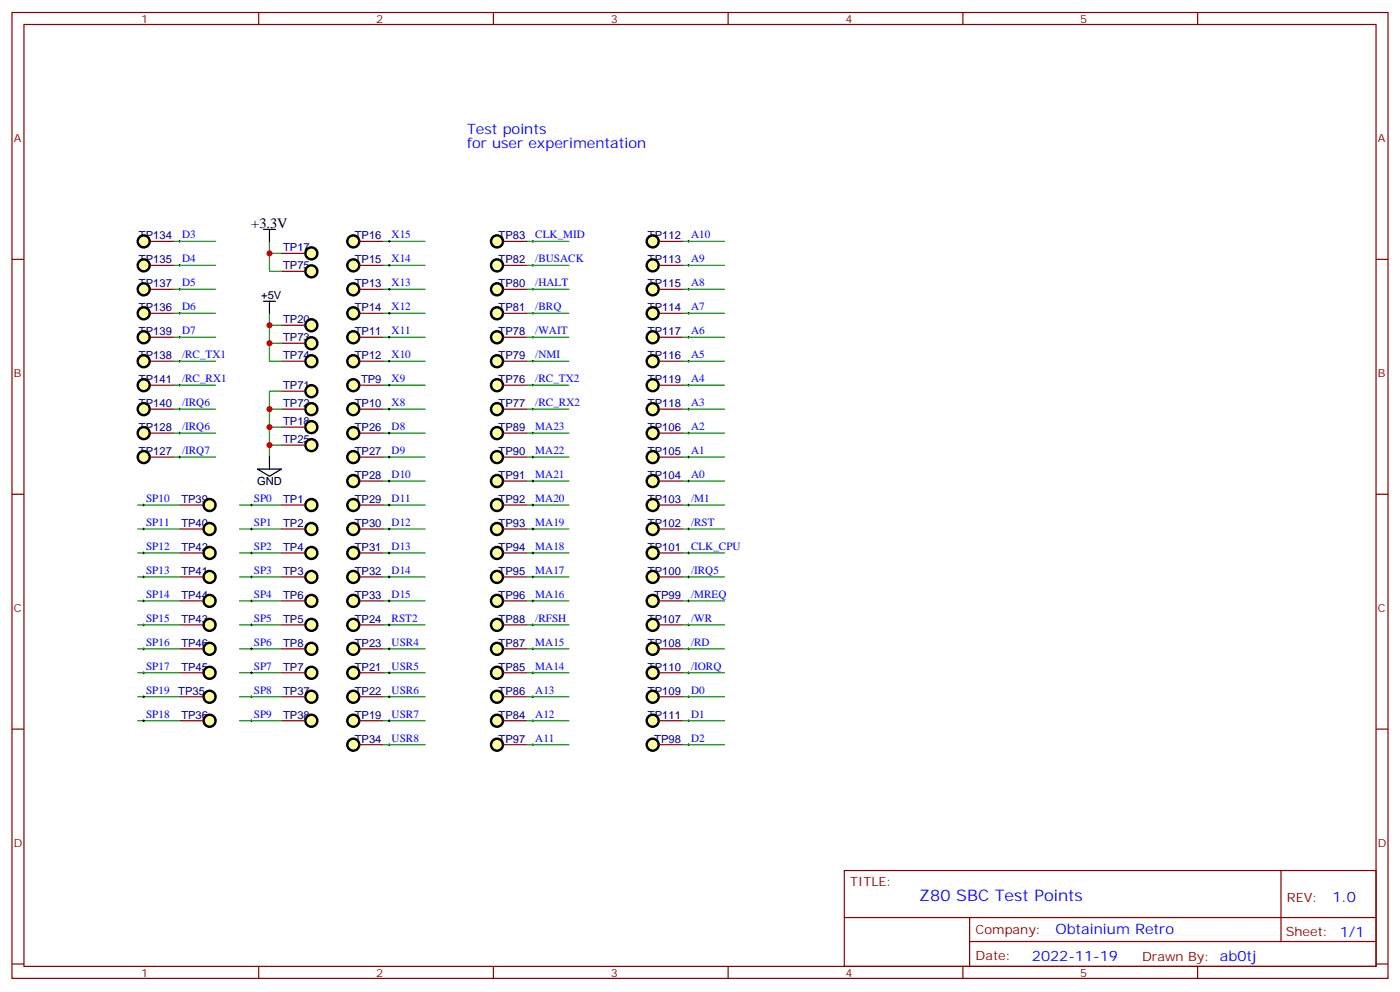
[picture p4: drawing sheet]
<svg xmlns="http://www.w3.org/2000/svg" width="165mm" height="117mm" viewBox="0 0 165 117" stroke-linecap="round" stroke-linejoin="round" font-family="sans-serif">
<g fill="none" stroke="#800" stroke-width=".14">
<path d="M1.4 1.5h162.3v113.8h-162.3zM2.8 2.9h159.5v111h-159.5zM30.5 1.5v1.4M58.2 1.5v1.4M85.9 1.5v1.4M113.6 1.5v1.4M141.2 1.5v1.4M1.4 30.6h1.4M162.3 30.6h1.4M1.4 58.2h1.4M162.3 58.2h1.4M1.4 85.9h1.4"/>
<path d="M162.3 85.9h1.4M1.4 113.6h1.4M30.5 113.9v1.4M58.2 113.9v1.4M85.9 113.9v1.4M99.6 102.6h62.7v11.3h-62.7zM99.6 108.1h62.6M113.6 113.9v1.4M114.3 111h47.9M114.3 108.1v5.7M141.2 113.9v1.4M151.1 102.6v8.4"/>
<path d="M162.3 113.6h1.4"/>
</g>
<g fill="#000">
<path d="M21.2 28.3v.3zM21 28.4h.3z"/>
<path d="M21.2 31.1v.3zM21 31.3h.3z"/>
<path d="M21.2 34v.2zM21 34.1h.3z"/>
<path d="M21.2 36.8v.3zM21 36.9h.3z"/>
<path d="M21.2 39.6v.3zM21 39.7h.3z"/>
<path d="M81.2 39.6v.3zM81.1 39.7h.2z"/>
<path d="M81.2 36.8v.3zM81.1 36.9h.2z"/>
<path d="M81.2 34v.2zM81.1 34.1h.2z"/>
<path d="M81.2 31.1v.3zM81.1 31.3h.2z"/>
<path d="M81.2 28.3v.3zM81.1 28.4h.2z"/>
<path d="M16.9 59.4v.3zM16.8 59.5h.3z"/>
<path d="M21.2 53.7v.3zM21 53.9h.3z"/>
<path d="M21.2 50.9v.3zM21 51h.3z"/>
<path d="M21.2 42.4v.3zM21 42.6h.3z"/>
<path d="M21.2 45.3v.2zM21 45.4h.3z"/>
<path d="M21.2 48.1v.3zM21 48.2h.3z"/>
<path d="M62.8 50.9v.3zM62.7 51h.3z"/>
<path d="M62.8 53.7v.3zM62.7 53.9h.3z"/>
<path d="M62.8 56.6v.2zM62.7 56.7h.3z"/>
<path d="M62.8 59.4v.3zM62.7 59.5h.3z"/>
<path d="M81.2 56.6v.2zM81.1 56.7h.2z"/>
<path d="M81.2 53.7v.3zM81.1 53.9h.2z"/>
<path d="M81.2 50.9v.3zM81.1 51h.2z"/>
<path d="M81.2 48.1v.3zM81.1 48.2h.2z"/>
<path d="M81.2 45.3v.2zM81.1 45.4h.2z"/>
<path d="M81.2 42.4v.3zM81.1 42.6h.2z"/>
<path d="M81.2 59.4v.3zM81.1 59.5h.2z"/>
<path d="M16.9 79.2v.2zM16.8 79.3h.3z"/>
<path d="M16.9 76.3v.3zM16.8 76.5h.3z"/>
<path d="M16.9 73.5v.3zM16.8 73.6h.3z"/>
<path d="M16.9 70.7v.3zM16.8 70.8h.3z"/>
<path d="M16.9 67.9v.2zM16.8 68h.3z"/>
<path d="M16.9 65v.3zM16.8 65.2h.3z"/>
<path d="M16.9 62.2v.3zM16.8 62.3h.3z"/>
<path d="M62.8 62.2v.3zM62.7 62.3h.3z"/>
<path d="M62.8 65v.3zM62.7 65.2h.3z"/>
<path d="M62.8 67.9v.2zM62.7 68h.3z"/>
<path d="M62.8 70.7v.3zM62.7 70.8h.3z"/>
<path d="M62.8 73.5v.3zM62.7 73.6h.3z"/>
<path d="M62.8 76.3v.3zM62.7 76.5h.3z"/>
<path d="M62.8 79.2v.2zM62.7 79.3h.3z"/>
<path d="M81.2 70.7v.3zM81.1 70.8h.2z"/>
<path d="M81.2 79.2v.2zM81.1 79.3h.2z"/>
<path d="M81.2 76.3v.3zM81.1 76.5h.2z"/>
<path d="M81.2 73.5v.3zM81.1 73.6h.2z"/>
<path d="M81.2 62.2v.3zM81.1 62.3h.2z"/>
<path d="M81.2 65v.3zM81.1 65.2h.2z"/>
<path d="M81.2 67.9v.2zM81.1 68h.2z"/>
<path d="M16.9 84.8v.3zM16.8 84.9h.3z"/>
<path d="M16.9 82v.3zM16.8 82.1h.3z"/>
<path d="M62.8 87.6v.3zM62.7 87.8h.3z"/>
<path d="M62.8 84.8v.3zM62.7 84.9h.3z"/>
<path d="M62.8 82v.3zM62.7 82.1h.3z"/>
<path d="M81.2 82v.3zM81.1 82.1h.2z"/>
<path d="M81.2 84.8v.3zM81.1 84.9h.2z"/>
<path d="M81.2 87.6v.3zM81.1 87.8h.2z"/>
</g>
<g fill="none" stroke="#000" stroke-width=".12">
<path d="M21 39.7h.3M21 36.9h.3M21 34.1h.3M21 31.3h.3M21 28.4h.3M21.2 28.3v.3M21.2 31.1v.3M21.2 34v.2M21.2 36.8v.3M21.2 39.6v.3M81.1 39.7h.2M81.1 36.9h.2"/>
<path d="M81.1 34.1h.2M81.1 31.3h.2M81.1 28.4h.2M81.2 28.3v.3M81.2 31.1v.3M81.2 34v.2M81.2 36.8v.3M81.2 39.6v.3M16.8 59.5h.3M16.9 59.4v.3M21 51h.3M21 53.9h.3"/>
<path d="M21 48.2h.3M21 45.4h.3M21 42.6h.3M21.2 42.4v.3M21.2 45.3v.2M21.2 48.1v.3M21.2 50.9v.3M21.2 53.7v.3M62.7 51h.3M62.7 53.9h.3M62.7 56.7h.3M62.7 59.5h.3"/>
<path d="M62.8 50.9v.3M62.8 53.7v.3M62.8 56.6v.2M62.8 59.4v.3M81.1 51h.2M81.1 53.9h.2M81.1 56.7h.2M81.1 59.5h.2M81.1 48.2h.2M81.1 45.4h.2M81.1 42.6h.2M81.2 42.4v.3"/>
<path d="M81.2 45.3v.2M81.2 48.1v.3M81.2 50.9v.3M81.2 53.7v.3M81.2 56.6v.2M81.2 59.4v.3M16.8 62.3h.3M16.8 65.2h.3M16.8 68h.3M16.8 70.8h.3M16.8 73.6h.3M16.8 76.5h.3"/>
<path d="M16.8 79.3h.3M16.9 62.2v.3M16.9 65v.3M16.9 67.9v.2M16.9 70.7v.3M16.9 73.5v.3M16.9 76.3v.3M16.9 79.2v.2M62.7 62.3h.3M62.7 65.2h.3M62.7 68h.3M62.7 70.8h.3"/>
<path d="M62.7 73.6h.3M62.7 76.5h.3M62.7 79.3h.3M62.8 62.2v.3M62.8 65v.3M62.8 67.9v.2M62.8 70.7v.3M62.8 73.5v.3M62.8 76.3v.3M62.8 79.2v.2M81.1 62.3h.2M81.1 65.2h.2"/>
<path d="M81.1 68h.2M81.1 70.8h.2M81.1 73.6h.2M81.1 76.5h.2M81.1 79.3h.2M81.2 62.2v.3M81.2 65v.3M81.2 67.9v.2M81.2 70.7v.3M81.2 73.5v.3M81.2 76.3v.3M81.2 79.2v.2"/>
<path d="M16.8 84.9h.3M16.8 82.1h.3M16.9 82v.3M16.9 84.8v.3M62.7 87.8h.3M62.7 84.9h.3M62.7 82.1h.3M62.8 82v.3M62.8 84.8v.3M62.8 87.6v.3M81.1 87.8h.2M81.1 84.9h.2"/>
<path d="M81.1 82.1h.2M81.2 82v.3M81.2 84.8v.3M81.2 87.6v.3"/>
</g>
<path d="M16.2 82.1h5M16.2 84.9h5" fill="none" stroke="#080" stroke-width=".14"/>
<circle cx="24.7" cy="76.5" r=".71" fill="#ff9"/>
<circle cx="24.7" cy="76.5" r=".71" fill="none" stroke="#000" stroke-width=".28"/>
<path d="M21.2 76.5h2.8" fill="none" stroke="#800" stroke-width=".14"/>
<circle cx="24.7" cy="79.3" r=".71" fill="#ff9"/>
<circle cx="24.7" cy="79.3" r=".71" fill="none" stroke="#000" stroke-width=".28"/>
<path d="M21.2 79.3h2.8" fill="none" stroke="#800" stroke-width=".14"/>
<circle cx="24.7" cy="70.8" r=".71" fill="#ff9"/>
<circle cx="24.7" cy="70.8" r=".71" fill="none" stroke="#000" stroke-width=".28"/>
<path d="M21.2 70.8h2.8" fill="none" stroke="#800" stroke-width=".14"/>
<circle cx="24.7" cy="73.6" r=".71" fill="#ff9"/>
<circle cx="24.7" cy="73.6" r=".71" fill="none" stroke="#000" stroke-width=".28"/>
<path d="M21.2 73.6h2.8" fill="none" stroke="#800" stroke-width=".14"/>
<circle cx="24.7" cy="65.2" r=".71" fill="#ff9"/>
<circle cx="24.7" cy="65.2" r=".71" fill="none" stroke="#000" stroke-width=".28"/>
<path d="M21.2 65.2h2.8" fill="none" stroke="#800" stroke-width=".14"/>
<circle cx="24.7" cy="68" r=".71" fill="#ff9"/>
<circle cx="24.7" cy="68" r=".71" fill="none" stroke="#000" stroke-width=".28"/>
<path d="M21.2 68h2.8" fill="none" stroke="#800" stroke-width=".14"/>
<circle cx="24.7" cy="62.3" r=".71" fill="#ff9"/>
<circle cx="24.7" cy="62.3" r=".71" fill="none" stroke="#000" stroke-width=".28"/>
<path d="M21.2 62.3h2.8" fill="none" stroke="#800" stroke-width=".14"/>
<circle cx="24.7" cy="59.5" r=".71" fill="#ff9"/>
<circle cx="24.7" cy="59.5" r=".71" fill="none" stroke="#000" stroke-width=".28"/>
<path d="M21.2 59.5h2.8" fill="none" stroke="#800" stroke-width=".14"/>
<path d="M16.2 59.5h5M16.2 79.3h5M16.2 76.5h5M16.2 73.6h5M16.2 70.8h5M16.2 68h5M16.2 65.2h5M16.2 62.3h5" fill="none" stroke="#080" stroke-width=".14"/>
<g fill="#000">
<path d="M29.7 82v.3zM29.5 82.1h.3z"/>
<path d="M29.7 84.8v.3zM29.5 84.9h.3z"/>
</g>
<path d="M29.5 82.1h.3M29.5 84.9h.3M29.7 82v.3M29.7 84.8v.3" fill="none" stroke="#000" stroke-width=".12"/>
<circle cx="36.7" cy="84.9" r=".71" fill="#ff9"/>
<circle cx="36.7" cy="84.9" r=".71" fill="none" stroke="#000" stroke-width=".28"/>
<path d="M33.2 84.9h2.8" fill="none" stroke="#800" stroke-width=".14"/>
<circle cx="36.7" cy="82.1" r=".71" fill="#ff9"/>
<circle cx="36.7" cy="82.1" r=".71" fill="none" stroke="#000" stroke-width=".28"/>
<path d="M33.2 82.1h2.8" fill="none" stroke="#800" stroke-width=".14"/>
<path d="M28.2 82.1h5M28.2 84.9h5" fill="none" stroke="#080" stroke-width=".14"/>
<circle cx="24.7" cy="84.9" r=".71" fill="#ff9"/>
<circle cx="24.7" cy="84.9" r=".71" fill="none" stroke="#000" stroke-width=".28"/>
<path d="M21.2 84.9h2.8" fill="none" stroke="#800" stroke-width=".14"/>
<circle cx="24.7" cy="82.1" r=".71" fill="#ff9"/>
<circle cx="24.7" cy="82.1" r=".71" fill="none" stroke="#000" stroke-width=".28"/>
<path d="M21.2 82.1h2.8" fill="none" stroke="#800" stroke-width=".14"/>
<path d="M45.9 87.6v.3zM45.8 87.8h.2z" fill="#000"/>
<path d="M45.8 87.8h.2M45.9 87.6v.3" fill="none" stroke="#000" stroke-width=".12"/>
<circle cx="41.7" cy="87.8" r=".71" fill="#ff9"/>
<circle cx="41.7" cy="87.8" r=".71" fill="none" stroke="#000" stroke-width=".28"/>
<path d="M42.4 87.8h2.8" fill="none" stroke="#800" stroke-width=".14"/>
<path d="M45.2 59.5h4.9M45.2 56.7h4.9M45.2 53.9h4.9M45.2 51h4.9M45.2 70.8h4.9M45.2 68h4.9M45.2 65.2h4.9M45.2 62.3h4.9M45.2 87.8h4.9" fill="none" stroke="#080" stroke-width=".14"/>
<circle cx="41.7" cy="70.8" r=".71" fill="#ff9"/>
<circle cx="41.7" cy="70.8" r=".71" fill="none" stroke="#000" stroke-width=".28"/>
<path d="M42.4 70.8h2.8" fill="none" stroke="#800" stroke-width=".14"/>
<circle cx="41.7" cy="68" r=".71" fill="#ff9"/>
<circle cx="41.7" cy="68" r=".71" fill="none" stroke="#000" stroke-width=".28"/>
<path d="M42.4 68h2.8" fill="none" stroke="#800" stroke-width=".14"/>
<circle cx="41.7" cy="65.2" r=".71" fill="#ff9"/>
<circle cx="41.7" cy="65.2" r=".71" fill="none" stroke="#000" stroke-width=".28"/>
<path d="M42.4 65.2h2.8" fill="none" stroke="#800" stroke-width=".14"/>
<circle cx="41.7" cy="62.3" r=".71" fill="#ff9"/>
<circle cx="41.7" cy="62.3" r=".71" fill="none" stroke="#000" stroke-width=".28"/>
<path d="M42.4 62.3h2.8" fill="none" stroke="#800" stroke-width=".14"/>
<circle cx="41.7" cy="59.5" r=".71" fill="#ff9"/>
<circle cx="41.7" cy="59.5" r=".71" fill="none" stroke="#000" stroke-width=".28"/>
<path d="M42.4 59.5h2.8" fill="none" stroke="#800" stroke-width=".14"/>
<circle cx="41.7" cy="56.7" r=".71" fill="#ff9"/>
<circle cx="41.7" cy="56.7" r=".71" fill="none" stroke="#000" stroke-width=".28"/>
<path d="M42.4 56.7h2.8" fill="none" stroke="#800" stroke-width=".14"/>
<circle cx="41.7" cy="53.9" r=".71" fill="#ff9"/>
<circle cx="41.7" cy="53.9" r=".71" fill="none" stroke="#000" stroke-width=".28"/>
<path d="M42.4 53.9h2.8" fill="none" stroke="#800" stroke-width=".14"/>
<circle cx="41.7" cy="51" r=".71" fill="#ff9"/>
<circle cx="41.7" cy="51" r=".71" fill="none" stroke="#000" stroke-width=".28"/>
<path d="M42.4 51h2.8" fill="none" stroke="#800" stroke-width=".14"/>
<g fill="#000">
<path d="M45.9 59.4v.3zM45.8 59.5h.2z"/>
<path d="M45.9 56.6v.2zM45.8 56.7h.2z"/>
<path d="M45.9 53.7v.3zM45.8 53.9h.2z"/>
<path d="M45.9 50.9v.3zM45.8 51h.2z"/>
<path d="M45.9 70.7v.3zM45.8 70.8h.2z"/>
<path d="M45.9 67.9v.2zM45.8 68h.2z"/>
<path d="M45.9 65v.3zM45.8 65.2h.2z"/>
<path d="M45.9 62.2v.3zM45.8 62.3h.2z"/>
</g>
<g fill="none" stroke="#000" stroke-width=".12">
<path d="M45.8 59.5h.2M45.8 56.7h.2M45.8 53.9h.2M45.8 51h.2M45.9 50.9v.3M45.9 53.7v.3M45.9 56.6v.2M45.9 59.4v.3M45.8 70.8h.2M45.8 68h.2M45.8 65.2h.2M45.8 62.3h.2"/>
<path d="M45.9 62.2v.3M45.9 65v.3M45.9 67.9v.2M45.9 70.7v.3"/>
</g>
<g fill="none" stroke="#080" stroke-width=".14">
<path d="M31.8 36.9v1.4h1.4M31.8 28.4v1.5h1.4M45.2 28.4h4.9M45.2 31.3h4.9M45.2 34.1h4.9M45.2 36.9h4.9M45.2 39.7h4.9M28.2 59.5h5M31.8 52.5h1.4M33.2 50.3h-1.4v3.6M45.2 42.6h4.9M45.2 45.4h4.9"/>
<path d="M45.2 48.2h4.9M28.2 79.3h5M28.2 76.5h5M28.2 73.6h5M28.2 70.8h5M28.2 68h5M28.2 65.2h5M28.2 62.3h5M45.2 79.3h4.9M45.2 76.5h4.9M45.2 73.6h4.9M45.2 84.9h4.9"/>
<path d="M45.2 82.1h4.9"/>
</g>
<path d="M31.1 27h1.4M31.1 35.5h1.4M31.8 27v1.4M31.8 35.5v1.4M30.4 55.3h2.8l-1.4 .8zM31.8 53.9v1.4" fill="none" stroke="#000" stroke-width=".14"/>
<circle cx="36.7" cy="52.5" r=".71" fill="#ff9"/>
<circle cx="36.7" cy="52.5" r=".71" fill="none" stroke="#000" stroke-width=".28"/>
<path d="M33.2 52.5h2.8" fill="none" stroke="#800" stroke-width=".14"/>
<circle cx="41.7" cy="73.6" r=".71" fill="#ff9"/>
<circle cx="41.7" cy="73.6" r=".71" fill="none" stroke="#000" stroke-width=".28"/>
<path d="M42.4 73.6h2.8" fill="none" stroke="#800" stroke-width=".14"/>
<circle cx="41.7" cy="76.5" r=".71" fill="#ff9"/>
<circle cx="41.7" cy="76.5" r=".71" fill="none" stroke="#000" stroke-width=".28"/>
<path d="M42.4 76.5h2.8" fill="none" stroke="#800" stroke-width=".14"/>
<circle cx="41.7" cy="82.1" r=".71" fill="#ff9"/>
<circle cx="41.7" cy="82.1" r=".71" fill="none" stroke="#000" stroke-width=".28"/>
<path d="M42.4 82.1h2.8" fill="none" stroke="#800" stroke-width=".14"/>
<circle cx="41.7" cy="79.3" r=".71" fill="#ff9"/>
<circle cx="41.7" cy="79.3" r=".71" fill="none" stroke="#000" stroke-width=".28"/>
<path d="M42.4 79.3h2.8" fill="none" stroke="#800" stroke-width=".14"/>
<circle cx="36.7" cy="38.3" r=".71" fill="#ff9"/>
<circle cx="36.7" cy="38.3" r=".71" fill="none" stroke="#000" stroke-width=".28"/>
<path d="M33.2 38.3h2.8" fill="none" stroke="#800" stroke-width=".14"/>
<circle cx="41.7" cy="84.9" r=".71" fill="#ff9"/>
<circle cx="41.7" cy="84.9" r=".71" fill="none" stroke="#000" stroke-width=".28"/>
<path d="M42.4 84.9h2.8" fill="none" stroke="#800" stroke-width=".14"/>
<circle cx="36.7" cy="50.3" r=".71" fill="#ff9"/>
<circle cx="36.7" cy="50.3" r=".71" fill="none" stroke="#000" stroke-width=".28"/>
<path d="M33.2 50.3h2.8" fill="none" stroke="#800" stroke-width=".14"/>
<circle cx="36.7" cy="29.9" r=".71" fill="#ff9"/>
<circle cx="36.7" cy="29.9" r=".71" fill="none" stroke="#000" stroke-width=".28"/>
<path d="M33.2 29.9h2.8" fill="none" stroke="#800" stroke-width=".14"/>
<circle cx="41.7" cy="28.4" r=".71" fill="#ff9"/>
<circle cx="41.7" cy="28.4" r=".71" fill="none" stroke="#000" stroke-width=".28"/>
<path d="M42.4 28.4h2.8" fill="none" stroke="#800" stroke-width=".14"/>
<circle cx="41.7" cy="31.3" r=".71" fill="#ff9"/>
<circle cx="41.7" cy="31.3" r=".71" fill="none" stroke="#000" stroke-width=".28"/>
<path d="M42.4 31.3h2.8" fill="none" stroke="#800" stroke-width=".14"/>
<circle cx="41.7" cy="36.9" r=".71" fill="#ff9"/>
<circle cx="41.7" cy="36.9" r=".71" fill="none" stroke="#000" stroke-width=".28"/>
<path d="M42.4 36.9h2.8" fill="none" stroke="#800" stroke-width=".14"/>
<circle cx="41.7" cy="34.1" r=".71" fill="#ff9"/>
<circle cx="41.7" cy="34.1" r=".71" fill="none" stroke="#000" stroke-width=".28"/>
<path d="M42.4 34.1h2.8" fill="none" stroke="#800" stroke-width=".14"/>
<circle cx="41.7" cy="42.6" r=".71" fill="#ff9"/>
<circle cx="41.7" cy="42.6" r=".71" fill="none" stroke="#000" stroke-width=".28"/>
<path d="M42.4 42.6h2.8" fill="none" stroke="#800" stroke-width=".14"/>
<circle cx="41.7" cy="39.7" r=".71" fill="#ff9"/>
<circle cx="41.7" cy="39.7" r=".71" fill="none" stroke="#000" stroke-width=".28"/>
<path d="M42.4 39.7h2.8" fill="none" stroke="#800" stroke-width=".14"/>
<circle cx="41.7" cy="48.2" r=".71" fill="#ff9"/>
<circle cx="41.7" cy="48.2" r=".71" fill="none" stroke="#000" stroke-width=".28"/>
<path d="M42.4 48.2h2.8" fill="none" stroke="#800" stroke-width=".14"/>
<circle cx="41.7" cy="45.4" r=".71" fill="#ff9"/>
<circle cx="41.7" cy="45.4" r=".71" fill="none" stroke="#000" stroke-width=".28"/>
<path d="M42.4 45.4h2.8" fill="none" stroke="#800" stroke-width=".14"/>
<g fill="#000">
<path d="M45.9 39.6v.3zM45.8 39.7h.2z"/>
<path d="M45.9 36.8v.3zM45.8 36.9h.2z"/>
<path d="M45.9 34v.2zM45.8 34.1h.2z"/>
<path d="M45.9 31.1v.3zM45.8 31.3h.2z"/>
<path d="M45.9 28.3v.3zM45.8 28.4h.2z"/>
<path d="M45.9 48.1v.3zM45.8 48.2h.2z"/>
<path d="M45.9 45.3v.2zM45.8 45.4h.2z"/>
<path d="M45.9 42.4v.3zM45.8 42.6h.2z"/>
<path d="M45.9 79.2v.2zM45.8 79.3h.2z"/>
<path d="M45.9 76.3v.3zM45.8 76.5h.2z"/>
<path d="M45.9 73.5v.3zM45.8 73.6h.2z"/>
<path d="M45.9 82v.3zM45.8 82.1h.2z"/>
<path d="M45.9 84.8v.3zM45.8 84.9h.2z"/>
</g>
<g fill="none" stroke="#000" stroke-width=".12">
<path d="M45.8 39.7h.2M45.8 36.9h.2M45.8 34.1h.2M45.8 31.3h.2M45.8 28.4h.2M45.9 28.3v.3M45.9 31.1v.3M45.9 34v.2M45.9 36.8v.3M45.9 39.6v.3M45.8 48.2h.2M45.8 45.4h.2"/>
<path d="M45.8 42.6h.2M45.9 42.4v.3M45.9 45.3v.2M45.9 48.1v.3M45.8 79.3h.2M45.8 76.5h.2M45.8 73.6h.2M45.9 73.5v.3M45.9 76.3v.3M45.9 79.2v.2M45.8 82.1h.2M45.8 84.9h.2"/>
<path d="M45.9 82v.3M45.9 84.8v.3"/>
</g>
<circle cx="36.7" cy="76.5" r=".71" fill="#ff9"/>
<circle cx="36.7" cy="76.5" r=".71" fill="none" stroke="#000" stroke-width=".28"/>
<path d="M33.2 76.5h2.8" fill="none" stroke="#800" stroke-width=".14"/>
<circle cx="36.7" cy="79.3" r=".71" fill="#ff9"/>
<circle cx="36.7" cy="79.3" r=".71" fill="none" stroke="#000" stroke-width=".28"/>
<path d="M33.2 79.3h2.8" fill="none" stroke="#800" stroke-width=".14"/>
<circle cx="36.7" cy="70.8" r=".71" fill="#ff9"/>
<circle cx="36.7" cy="70.8" r=".71" fill="none" stroke="#000" stroke-width=".28"/>
<path d="M33.2 70.8h2.8" fill="none" stroke="#800" stroke-width=".14"/>
<circle cx="36.7" cy="73.6" r=".71" fill="#ff9"/>
<circle cx="36.7" cy="73.6" r=".71" fill="none" stroke="#000" stroke-width=".28"/>
<path d="M33.2 73.6h2.8" fill="none" stroke="#800" stroke-width=".14"/>
<circle cx="36.7" cy="65.2" r=".71" fill="#ff9"/>
<circle cx="36.7" cy="65.2" r=".71" fill="none" stroke="#000" stroke-width=".28"/>
<path d="M33.2 65.2h2.8" fill="none" stroke="#800" stroke-width=".14"/>
<circle cx="36.7" cy="68" r=".71" fill="#ff9"/>
<circle cx="36.7" cy="68" r=".71" fill="none" stroke="#000" stroke-width=".28"/>
<path d="M33.2 68h2.8" fill="none" stroke="#800" stroke-width=".14"/>
<circle cx="36.7" cy="62.3" r=".71" fill="#ff9"/>
<circle cx="36.7" cy="62.3" r=".71" fill="none" stroke="#000" stroke-width=".28"/>
<path d="M33.2 62.3h2.8" fill="none" stroke="#800" stroke-width=".14"/>
<circle cx="36.7" cy="59.5" r=".71" fill="#ff9"/>
<circle cx="36.7" cy="59.5" r=".71" fill="none" stroke="#000" stroke-width=".28"/>
<path d="M33.2 59.5h2.8" fill="none" stroke="#800" stroke-width=".14"/>
<g fill="#000">
<path d="M62.8 28.3v.3zM62.7 28.4h.3z"/>
<path d="M62.8 31.1v.3zM62.7 31.3h.3z"/>
<path d="M62.8 34v.2zM62.7 34.1h.3z"/>
<path d="M62.8 36.8v.3zM62.7 36.9h.3z"/>
<path d="M62.8 39.6v.3zM62.7 39.7h.3z"/>
<path d="M29.7 59.4v.3zM29.5 59.5h.3z"/>
<path d="M62.8 42.4v.3zM62.7 42.6h.3z"/>
<path d="M62.8 45.3v.2zM62.7 45.4h.3z"/>
<path d="M62.8 48.1v.3zM62.7 48.2h.3z"/>
<path d="M29.7 79.2v.2zM29.5 79.3h.3z"/>
<path d="M29.7 76.3v.3zM29.5 76.5h.3z"/>
<path d="M29.7 73.5v.3zM29.5 73.6h.3z"/>
<path d="M29.7 70.7v.3zM29.5 70.8h.3z"/>
<path d="M29.7 67.9v.2zM29.5 68h.3z"/>
<path d="M29.7 65v.3zM29.5 65.2h.3z"/>
<path d="M29.7 62.2v.3zM29.5 62.3h.3z"/>
</g>
<g fill="none" stroke="#000" stroke-width=".12">
<path d="M62.7 28.4h.3M62.7 31.3h.3M62.7 34.1h.3M62.7 36.9h.3M62.7 39.7h.3M62.8 28.3v.3M62.8 31.1v.3M62.8 34v.2M62.8 36.8v.3M62.8 39.6v.3M29.5 59.5h.3M29.7 59.4v.3"/>
<path d="M62.7 42.6h.3M62.7 45.4h.3M62.7 48.2h.3M62.8 42.4v.3M62.8 45.3v.2M62.8 48.1v.3M29.5 79.3h.3M29.5 76.5h.3M29.5 73.6h.3M29.5 70.8h.3M29.5 68h.3M29.5 65.2h.3"/>
<path d="M29.5 62.3h.3M29.7 62.2v.3M29.7 65v.3M29.7 67.9v.2M29.7 70.7v.3M29.7 73.5v.3M29.7 76.3v.3M29.7 79.2v.2"/>
</g>
<circle cx="36.7" cy="46.1" r=".71" fill="#ff9"/>
<circle cx="36.7" cy="46.1" r=".71" fill="none" stroke="#000" stroke-width=".28"/>
<path d="M33.2 46.1h2.8" fill="none" stroke="#800" stroke-width=".14"/>
<circle cx="36.7" cy="48.2" r=".71" fill="#ff9"/>
<circle cx="36.7" cy="48.2" r=".71" fill="none" stroke="#000" stroke-width=".28"/>
<path d="M33.2 48.2h2.8" fill="none" stroke="#800" stroke-width=".14"/>
<path d="M31.8 48.2h1.4M33.2 46.1h-1.4v4.2" fill="none" stroke="#080" stroke-width=".14"/>
<circle cx="36.7" cy="40.5" r=".71" fill="#ff9"/>
<circle cx="36.7" cy="40.5" r=".71" fill="none" stroke="#000" stroke-width=".28"/>
<path d="M33.2 40.5h2.8" fill="none" stroke="#800" stroke-width=".14"/>
<circle cx="36.7" cy="42.6" r=".71" fill="#ff9"/>
<circle cx="36.7" cy="42.6" r=".71" fill="none" stroke="#000" stroke-width=".28"/>
<path d="M33.2 42.6h2.8" fill="none" stroke="#800" stroke-width=".14"/>
<path d="M31.8 38.3v4.3h1.4M31.8 40.5h1.4" fill="none" stroke="#080" stroke-width=".14"/>
<circle cx="36.7" cy="32" r=".71" fill="#ff9"/>
<circle cx="36.7" cy="32" r=".71" fill="none" stroke="#000" stroke-width=".28"/>
<path d="M33.2 32h2.8" fill="none" stroke="#800" stroke-width=".14"/>
<path d="M31.8 29.9v2.1h1.4" fill="none" stroke="#080" stroke-width=".14"/>
<circle cx="58.6" cy="45.4" r=".71" fill="#ff9"/>
<circle cx="58.6" cy="45.4" r=".71" fill="none" stroke="#000" stroke-width=".28"/>
<path d="M59.3 45.4h2.8" fill="none" stroke="#800" stroke-width=".14"/>
<circle cx="58.6" cy="48.2" r=".71" fill="#ff9"/>
<circle cx="58.6" cy="48.2" r=".71" fill="none" stroke="#000" stroke-width=".28"/>
<path d="M59.3 48.2h2.8" fill="none" stroke="#800" stroke-width=".14"/>
<circle cx="58.6" cy="39.7" r=".71" fill="#ff9"/>
<circle cx="58.6" cy="39.7" r=".71" fill="none" stroke="#000" stroke-width=".28"/>
<path d="M59.3 39.7h2.8" fill="none" stroke="#800" stroke-width=".14"/>
<circle cx="58.6" cy="42.6" r=".71" fill="#ff9"/>
<circle cx="58.6" cy="42.6" r=".71" fill="none" stroke="#000" stroke-width=".28"/>
<path d="M59.3 42.6h2.8" fill="none" stroke="#800" stroke-width=".14"/>
<circle cx="58.6" cy="34.1" r=".71" fill="#ff9"/>
<circle cx="58.6" cy="34.1" r=".71" fill="none" stroke="#000" stroke-width=".28"/>
<path d="M59.3 34.1h2.8" fill="none" stroke="#800" stroke-width=".14"/>
<circle cx="58.6" cy="36.9" r=".71" fill="#ff9"/>
<circle cx="58.6" cy="36.9" r=".71" fill="none" stroke="#000" stroke-width=".28"/>
<path d="M59.3 36.9h2.8" fill="none" stroke="#800" stroke-width=".14"/>
<circle cx="58.6" cy="31.3" r=".71" fill="#ff9"/>
<circle cx="58.6" cy="31.3" r=".71" fill="none" stroke="#000" stroke-width=".28"/>
<path d="M59.3 31.3h2.8" fill="none" stroke="#800" stroke-width=".14"/>
<circle cx="58.6" cy="28.4" r=".71" fill="#ff9"/>
<circle cx="58.6" cy="28.4" r=".71" fill="none" stroke="#000" stroke-width=".28"/>
<path d="M59.3 28.4h2.8" fill="none" stroke="#800" stroke-width=".14"/>
<circle cx="58.6" cy="84.9" r=".71" fill="#ff9"/>
<circle cx="58.6" cy="84.9" r=".71" fill="none" stroke="#000" stroke-width=".28"/>
<path d="M59.3 84.9h2.8" fill="none" stroke="#800" stroke-width=".14"/>
<circle cx="58.6" cy="79.3" r=".71" fill="#ff9"/>
<circle cx="58.6" cy="79.3" r=".71" fill="none" stroke="#000" stroke-width=".28"/>
<path d="M59.3 79.3h2.8" fill="none" stroke="#800" stroke-width=".14"/>
<circle cx="58.6" cy="82.1" r=".71" fill="#ff9"/>
<circle cx="58.6" cy="82.1" r=".71" fill="none" stroke="#000" stroke-width=".28"/>
<path d="M59.3 82.1h2.8" fill="none" stroke="#800" stroke-width=".14"/>
<circle cx="58.6" cy="76.5" r=".71" fill="#ff9"/>
<circle cx="58.6" cy="76.5" r=".71" fill="none" stroke="#000" stroke-width=".28"/>
<path d="M59.3 76.5h2.8" fill="none" stroke="#800" stroke-width=".14"/>
<circle cx="58.6" cy="73.6" r=".71" fill="#ff9"/>
<circle cx="58.6" cy="73.6" r=".71" fill="none" stroke="#000" stroke-width=".28"/>
<path d="M59.3 73.6h2.8" fill="none" stroke="#800" stroke-width=".14"/>
<circle cx="58.6" cy="51" r=".71" fill="#ff9"/>
<circle cx="58.6" cy="51" r=".71" fill="none" stroke="#000" stroke-width=".28"/>
<path d="M59.3 51h2.8" fill="none" stroke="#800" stroke-width=".14"/>
<circle cx="58.6" cy="53.9" r=".71" fill="#ff9"/>
<circle cx="58.6" cy="53.9" r=".71" fill="none" stroke="#000" stroke-width=".28"/>
<path d="M59.3 53.9h2.8" fill="none" stroke="#800" stroke-width=".14"/>
<circle cx="58.6" cy="56.7" r=".71" fill="#ff9"/>
<circle cx="58.6" cy="56.7" r=".71" fill="none" stroke="#000" stroke-width=".28"/>
<path d="M59.3 56.7h2.8" fill="none" stroke="#800" stroke-width=".14"/>
<circle cx="58.6" cy="59.5" r=".71" fill="#ff9"/>
<circle cx="58.6" cy="59.5" r=".71" fill="none" stroke="#000" stroke-width=".28"/>
<path d="M59.3 59.5h2.8" fill="none" stroke="#800" stroke-width=".14"/>
<circle cx="58.6" cy="62.3" r=".71" fill="#ff9"/>
<circle cx="58.6" cy="62.3" r=".71" fill="none" stroke="#000" stroke-width=".28"/>
<path d="M59.3 62.3h2.8" fill="none" stroke="#800" stroke-width=".14"/>
<circle cx="58.6" cy="65.2" r=".71" fill="#ff9"/>
<circle cx="58.6" cy="65.2" r=".71" fill="none" stroke="#000" stroke-width=".28"/>
<path d="M59.3 65.2h2.8" fill="none" stroke="#800" stroke-width=".14"/>
<circle cx="58.6" cy="68" r=".71" fill="#ff9"/>
<circle cx="58.6" cy="68" r=".71" fill="none" stroke="#000" stroke-width=".28"/>
<path d="M59.3 68h2.8" fill="none" stroke="#800" stroke-width=".14"/>
<circle cx="58.6" cy="70.8" r=".71" fill="#ff9"/>
<circle cx="58.6" cy="70.8" r=".71" fill="none" stroke="#000" stroke-width=".28"/>
<path d="M59.3 70.8h2.8" fill="none" stroke="#800" stroke-width=".14"/>
<circle cx="58.6" cy="87.8" r=".71" fill="#ff9"/>
<circle cx="58.6" cy="87.8" r=".71" fill="none" stroke="#000" stroke-width=".28"/>
<path d="M59.3 87.8h2.8" fill="none" stroke="#800" stroke-width=".14"/>
<g fill="none" stroke="#080" stroke-width=".14">
<path d="M62.1 39.7h5M62.1 36.9h5M62.1 34.1h5M62.1 31.3h5M62.1 28.4h5M80.5 39.7h4.9M80.5 36.9h4.9M80.5 34.1h4.9M80.5 31.3h4.9M80.5 28.4h4.9M62.1 48.2h5M62.1 45.4h5"/>
<path d="M62.1 42.6h5M62.1 51h5M62.1 53.9h5M62.1 56.7h5M62.1 59.5h5M80.5 48.2h4.9M80.5 45.4h4.9M80.5 42.6h4.9M80.5 51h4.9M80.5 53.9h4.9M80.5 56.7h4.9M80.5 59.5h4.9"/>
<path d="M62.1 79.3h5M62.1 76.5h5M62.1 73.6h5M62.1 62.3h5M62.1 65.2h5M62.1 68h5M62.1 70.8h5M80.5 79.3h4.9M80.5 76.5h4.9M80.5 73.6h4.9M80.5 62.3h4.9M80.5 65.2h4.9"/>
<path d="M80.5 68h4.9M80.5 70.8h4.9M62.1 82.1h5M62.1 87.8h5M62.8 84.9h4.3M80.5 82.1h4.9M80.5 84.9h4.9M80.5 87.8h4.9"/>
</g>
<circle cx="77" cy="87.8" r=".71" fill="#ff9"/>
<circle cx="77" cy="87.8" r=".71" fill="none" stroke="#000" stroke-width=".28"/>
<path d="M77.7 87.8h2.8" fill="none" stroke="#800" stroke-width=".14"/>
<circle cx="77" cy="70.8" r=".71" fill="#ff9"/>
<circle cx="77" cy="70.8" r=".71" fill="none" stroke="#000" stroke-width=".28"/>
<path d="M77.7 70.8h2.8" fill="none" stroke="#800" stroke-width=".14"/>
<circle cx="77" cy="68" r=".71" fill="#ff9"/>
<circle cx="77" cy="68" r=".71" fill="none" stroke="#000" stroke-width=".28"/>
<path d="M77.7 68h2.8" fill="none" stroke="#800" stroke-width=".14"/>
<circle cx="77" cy="65.2" r=".71" fill="#ff9"/>
<circle cx="77" cy="65.2" r=".71" fill="none" stroke="#000" stroke-width=".28"/>
<path d="M77.7 65.2h2.8" fill="none" stroke="#800" stroke-width=".14"/>
<circle cx="77" cy="62.3" r=".71" fill="#ff9"/>
<circle cx="77" cy="62.3" r=".71" fill="none" stroke="#000" stroke-width=".28"/>
<path d="M77.7 62.3h2.8" fill="none" stroke="#800" stroke-width=".14"/>
<circle cx="77" cy="59.5" r=".71" fill="#ff9"/>
<circle cx="77" cy="59.5" r=".71" fill="none" stroke="#000" stroke-width=".28"/>
<path d="M77.7 59.5h2.8" fill="none" stroke="#800" stroke-width=".14"/>
<circle cx="77" cy="56.7" r=".71" fill="#ff9"/>
<circle cx="77" cy="56.7" r=".71" fill="none" stroke="#000" stroke-width=".28"/>
<path d="M77.7 56.7h2.8" fill="none" stroke="#800" stroke-width=".14"/>
<circle cx="77" cy="53.9" r=".71" fill="#ff9"/>
<circle cx="77" cy="53.9" r=".71" fill="none" stroke="#000" stroke-width=".28"/>
<path d="M77.7 53.9h2.8" fill="none" stroke="#800" stroke-width=".14"/>
<circle cx="77" cy="51" r=".71" fill="#ff9"/>
<circle cx="77" cy="51" r=".71" fill="none" stroke="#000" stroke-width=".28"/>
<path d="M77.7 51h2.8" fill="none" stroke="#800" stroke-width=".14"/>
<circle cx="77" cy="73.6" r=".71" fill="#ff9"/>
<circle cx="77" cy="73.6" r=".71" fill="none" stroke="#000" stroke-width=".28"/>
<path d="M77.7 73.6h2.8" fill="none" stroke="#800" stroke-width=".14"/>
<circle cx="77" cy="76.5" r=".71" fill="#ff9"/>
<circle cx="77" cy="76.5" r=".71" fill="none" stroke="#000" stroke-width=".28"/>
<path d="M77.7 76.5h2.8" fill="none" stroke="#800" stroke-width=".14"/>
<circle cx="77" cy="82.1" r=".71" fill="#ff9"/>
<circle cx="77" cy="82.1" r=".71" fill="none" stroke="#000" stroke-width=".28"/>
<path d="M77.7 82.1h2.8" fill="none" stroke="#800" stroke-width=".14"/>
<circle cx="77" cy="79.3" r=".71" fill="#ff9"/>
<circle cx="77" cy="79.3" r=".71" fill="none" stroke="#000" stroke-width=".28"/>
<path d="M77.7 79.3h2.8" fill="none" stroke="#800" stroke-width=".14"/>
<circle cx="77" cy="84.9" r=".71" fill="#ff9"/>
<circle cx="77" cy="84.9" r=".71" fill="none" stroke="#000" stroke-width=".28"/>
<path d="M77.7 84.9h2.8" fill="none" stroke="#800" stroke-width=".14"/>
<circle cx="77" cy="28.4" r=".71" fill="#ff9"/>
<circle cx="77" cy="28.4" r=".71" fill="none" stroke="#000" stroke-width=".28"/>
<path d="M77.7 28.4h2.8" fill="none" stroke="#800" stroke-width=".14"/>
<circle cx="77" cy="31.3" r=".71" fill="#ff9"/>
<circle cx="77" cy="31.3" r=".71" fill="none" stroke="#000" stroke-width=".28"/>
<path d="M77.7 31.3h2.8" fill="none" stroke="#800" stroke-width=".14"/>
<circle cx="77" cy="36.9" r=".71" fill="#ff9"/>
<circle cx="77" cy="36.9" r=".71" fill="none" stroke="#000" stroke-width=".28"/>
<path d="M77.7 36.9h2.8" fill="none" stroke="#800" stroke-width=".14"/>
<circle cx="77" cy="34.1" r=".71" fill="#ff9"/>
<circle cx="77" cy="34.1" r=".71" fill="none" stroke="#000" stroke-width=".28"/>
<path d="M77.7 34.1h2.8" fill="none" stroke="#800" stroke-width=".14"/>
<circle cx="77" cy="42.6" r=".71" fill="#ff9"/>
<circle cx="77" cy="42.6" r=".71" fill="none" stroke="#000" stroke-width=".28"/>
<path d="M77.7 42.6h2.8" fill="none" stroke="#800" stroke-width=".14"/>
<circle cx="77" cy="39.7" r=".71" fill="#ff9"/>
<circle cx="77" cy="39.7" r=".71" fill="none" stroke="#000" stroke-width=".28"/>
<path d="M77.7 39.7h2.8" fill="none" stroke="#800" stroke-width=".14"/>
<circle cx="77" cy="48.2" r=".71" fill="#ff9"/>
<circle cx="77" cy="48.2" r=".71" fill="none" stroke="#000" stroke-width=".28"/>
<path d="M77.7 48.2h2.8" fill="none" stroke="#800" stroke-width=".14"/>
<circle cx="77" cy="45.4" r=".71" fill="#ff9"/>
<circle cx="77" cy="45.4" r=".71" fill="none" stroke="#000" stroke-width=".28"/>
<path d="M77.7 45.4h2.8" fill="none" stroke="#800" stroke-width=".14"/>
<path d="M20.5 28.4h4.9M20.5 31.3h4.9M20.5 34.1h4.9M20.5 36.9h4.9M20.5 39.7h4.9M20.5 53.9h4.9M20.5 51h4.9M20.5 45.4h4.9M20.5 48.2h4.9M21.2 42.6h4.2" fill="none" stroke="#080" stroke-width=".14"/>
<circle cx="16.9" cy="53.9" r=".71" fill="#ff9"/>
<circle cx="16.9" cy="53.9" r=".71" fill="none" stroke="#000" stroke-width=".28"/>
<path d="M17.7 53.9h2.8" fill="none" stroke="#800" stroke-width=".14"/>
<circle cx="16.9" cy="51" r=".71" fill="#ff9"/>
<circle cx="16.9" cy="51" r=".71" fill="none" stroke="#000" stroke-width=".28"/>
<path d="M17.7 51h2.8" fill="none" stroke="#800" stroke-width=".14"/>
<circle cx="16.9" cy="28.4" r=".71" fill="#ff9"/>
<circle cx="16.9" cy="28.4" r=".71" fill="none" stroke="#000" stroke-width=".28"/>
<path d="M17.7 28.4h2.8" fill="none" stroke="#800" stroke-width=".14"/>
<circle cx="16.9" cy="31.3" r=".71" fill="#ff9"/>
<circle cx="16.9" cy="31.3" r=".71" fill="none" stroke="#000" stroke-width=".28"/>
<path d="M17.7 31.3h2.8" fill="none" stroke="#800" stroke-width=".14"/>
<circle cx="16.9" cy="36.9" r=".71" fill="#ff9"/>
<circle cx="16.9" cy="36.9" r=".71" fill="none" stroke="#000" stroke-width=".28"/>
<path d="M17.7 36.9h2.8" fill="none" stroke="#800" stroke-width=".14"/>
<circle cx="16.9" cy="34.1" r=".71" fill="#ff9"/>
<circle cx="16.9" cy="34.1" r=".71" fill="none" stroke="#000" stroke-width=".28"/>
<path d="M17.7 34.1h2.8" fill="none" stroke="#800" stroke-width=".14"/>
<circle cx="16.9" cy="42.6" r=".71" fill="#ff9"/>
<circle cx="16.9" cy="42.6" r=".71" fill="none" stroke="#000" stroke-width=".28"/>
<path d="M17.7 42.6h2.8" fill="none" stroke="#800" stroke-width=".14"/>
<circle cx="16.9" cy="39.7" r=".71" fill="#ff9"/>
<circle cx="16.9" cy="39.7" r=".71" fill="none" stroke="#000" stroke-width=".28"/>
<path d="M17.7 39.7h2.8" fill="none" stroke="#800" stroke-width=".14"/>
<circle cx="16.9" cy="48.2" r=".71" fill="#ff9"/>
<circle cx="16.9" cy="48.2" r=".71" fill="none" stroke="#000" stroke-width=".28"/>
<path d="M17.7 48.2h2.8" fill="none" stroke="#800" stroke-width=".14"/>
<circle cx="16.9" cy="45.4" r=".71" fill="#ff9"/>
<circle cx="16.9" cy="45.4" r=".71" fill="none" stroke="#000" stroke-width=".28"/>
<path d="M17.7 45.4h2.8" fill="none" stroke="#800" stroke-width=".14"/>
<path d="M20.5 42.6h.7M62.1 84.9h.7" fill="none" stroke="#080" stroke-width=".14"/>
<g fill="#c00">
<circle cx="31.8" cy="52.5" r=".35"/>
<circle cx="31.8" cy="50.3" r=".35"/>
<circle cx="31.8" cy="48.2" r=".35"/>
<circle cx="31.8" cy="38.3" r=".35"/>
<circle cx="31.8" cy="40.5" r=".35"/>
<circle cx="31.8" cy="29.9" r=".35"/>
</g>
<text font-size="1.9" fill="#00f" x="108.4" y="106.2">Z80 SBC Test Points</text>
<g font-size="1.7" fill="#00f">
<text x="55.1" y="15.7">Test points</text>
<text x="55.1" y="17.4">for user experimentation</text>
<text x="157.1" y="106.3">1.0</text>
<text x="121.7" y="113.3">2022-11-19</text>
<text x="124.5" y="110.1">Obtainium Retro</text>
<text x="158" y="110.4">1/1</text>
</g>
<text font-size="1.7" x="29.6" y="26.9">+3.3V</text>
<g font-size="1.5" fill="#800">
<text x="100.3" y="104.4">TITLE:</text>
<text x="151.8" y="106.3">REV:</text>
<text x="115.1" y="113.2">Date:</text>
<text x="115.1" y="110.1">Company:</text>
<text x="134.7" y="113.2">Drawn By: ab0tj</text>
<text x="151.6" y="110.4">Sheet:</text>
</g>
<g font-size="1.3" fill="#800">
<text x="16.7" y="2.7">1</text>
<text x="44.3" y="2.7">2</text>
<text x="72" y="2.7">3</text>
<text x="99.7" y="2.7">4</text>
<text x="127.4" y="2.7">5</text>
<text x="1.6" y="16.7">A</text>
<text x="162.5" y="16.7">A</text>
<text x="1.6" y="44.4">B</text>
<text x="162.5" y="44.4">B</text>
<text x="1.6" y="72.1">C</text>
<text x="162.5" y="72.1">C</text>
<text x="1.6" y="99.8">D</text>
<text x="162.5" y="99.8">D</text>
<text x="16.7" y="115.1">1</text>
<text x="44.3" y="115.1">2</text>
<text x="72" y="115.1">3</text>
<text x="99.7" y="115.1">4</text>
<text x="127.4" y="115.1">5</text>
</g>
<g font-size="1.3" fill="#000080">
<text x="16.4" y="28.2">TP134</text>
<text x="33.4" y="29.6">TP17</text>
<text x="41.8" y="28.2">TP16</text>
<text x="58.8" y="28.2">TP83</text>
<text x="76.4" y="28.2">TP112</text>
<text x="16.4" y="31">TP135</text>
<text x="16.4" y="33.8">TP137</text>
<text x="33.4" y="31.7">TP75</text>
<text x="41.8" y="31">TP15</text>
<text x="41.8" y="33.8">TP13</text>
<text x="58.8" y="33.8">TP80</text>
<text x="58.8" y="31">TP82</text>
<text x="76.4" y="31">TP113</text>
<text x="76.4" y="33.8">TP115</text>
<text x="16.4" y="36.7">TP136</text>
<text x="16.4" y="39.5">TP139</text>
<text x="33.4" y="38.1">TP20</text>
<text x="33.4" y="40.2">TP73</text>
<text x="41.8" y="36.7">TP14</text>
<text x="41.8" y="39.5">TP11</text>
<text x="58.8" y="39.5">TP78</text>
<text x="58.8" y="36.7">TP81</text>
<text x="76.4" y="36.7">TP114</text>
<text x="76.4" y="39.5">TP117</text>
<text x="16.4" y="42.3">TP138</text>
<text x="16.4" y="48">TP140</text>
<text x="16.4" y="45.1">TP141</text>
<text x="33.4" y="45.9">TP71</text>
<text x="33.4" y="48">TP72</text>
<text x="33.4" y="42.3">TP74</text>
<text x="41.8" y="42.3">TP12</text>
<text x="41.8" y="48">TP10</text>
<text x="42.6" y="45.1">TP9</text>
<text x="58.8" y="45.1">TP76</text>
<text x="58.8" y="48">TP77</text>
<text x="58.8" y="42.3">TP79</text>
<text x="76.4" y="42.3">TP116</text>
<text x="76.4" y="48">TP118</text>
<text x="76.4" y="45.1">TP119</text>
<text x="16.4" y="53.6">TP127</text>
<text x="16.4" y="50.8">TP128</text>
<text x="33.4" y="52.2">TP25</text>
<text x="33.4" y="50.1">TP18</text>
<text x="41.8" y="53.6">TP27</text>
<text x="41.8" y="50.8">TP26</text>
<text x="58.8" y="50.8">TP89</text>
<text x="58.8" y="53.6">TP90</text>
<text x="76.4" y="53.6">TP105</text>
<text x="76.4" y="50.8">TP106</text>
<text x="21.4" y="59.3">TP39</text>
<text x="33.4" y="59.3">TP1</text>
<text x="41.8" y="59.3">TP29</text>
<text x="41.8" y="56.4">TP28</text>
<text x="58.8" y="56.4">TP91</text>
<text x="58.8" y="59.3">TP92</text>
<text x="76.4" y="59.3">TP103</text>
<text x="76.4" y="56.4">TP104</text>
<text x="21.4" y="64.9">TP42</text>
<text x="21.4" y="62.1">TP40</text>
<text x="33.4" y="64.9">TP4</text>
<text x="33.4" y="62.1">TP2</text>
<text x="41.8" y="64.9">TP31</text>
<text x="41.8" y="62.1">TP30</text>
<text x="58.8" y="62.1">TP93</text>
<text x="58.8" y="64.9">TP94</text>
<text x="76.4" y="64.9">TP101</text>
<text x="76.4" y="62.1">TP102</text>
<text x="21.4" y="70.6">TP44</text>
<text x="21.4" y="67.7">TP41</text>
<text x="33.4" y="70.6">TP6</text>
<text x="33.4" y="67.7">TP3</text>
<text x="41.8" y="70.6">TP33</text>
<text x="41.8" y="67.7">TP32</text>
<text x="58.8" y="67.7">TP95</text>
<text x="58.8" y="70.6">TP96</text>
<text x="76.4" y="67.7">TP100</text>
<text x="77.1" y="70.6">TP99</text>
<text x="21.4" y="76.2">TP46</text>
<text x="21.4" y="73.4">TP43</text>
<text x="33.4" y="76.2">TP8</text>
<text x="33.4" y="73.4">TP5</text>
<text x="41.8" y="73.4">TP24</text>
<text x="41.8" y="76.2">TP23</text>
<text x="58.8" y="76.2">TP87</text>
<text x="58.8" y="73.4">TP88</text>
<text x="76.4" y="73.4">TP107</text>
<text x="76.4" y="76.2">TP108</text>
<text x="21" y="81.9">TP35</text>
<text x="21.4" y="79">TP45</text>
<text x="33.4" y="81.9">TP37</text>
<text x="33.4" y="79">TP7</text>
<text x="41.8" y="81.9">TP22</text>
<text x="41.8" y="79">TP21</text>
<text x="58.8" y="79">TP85</text>
<text x="58.8" y="81.9">TP86</text>
<text x="76.4" y="81.9">TP109</text>
<text x="76.4" y="79">TP110</text>
<text x="21.4" y="84.7">TP36</text>
<text x="33.4" y="84.7">TP38</text>
<text x="41.8" y="87.5">TP34</text>
<text x="41.8" y="84.7">TP19</text>
<text x="58.8" y="84.7">TP84</text>
<text x="58.8" y="87.5">TP97</text>
<text x="76.4" y="84.7">TP111</text>
<text x="77.1" y="87.5">TP98</text>
</g>
<g font-size="1.3" fill="#00f">
<text x="21.5" y="28.1">D3</text>
<text x="46.2" y="28.1">X15</text>
<text x="63.1" y="28.1">CLK_MID</text>
<text x="81.5" y="28.1">A10</text>
<text x="21.5" y="30.9">D4</text>
<text x="21.5" y="33.7">D5</text>
<text x="46.2" y="33.7">X13</text>
<text x="46.2" y="30.9">X14</text>
<text x="63.1" y="30.9">/BUSACK</text>
<text x="63.1" y="33.7">/HALT</text>
<text x="81.5" y="33.7">A8</text>
<text x="81.5" y="30.9">A9</text>
<text x="21.5" y="36.6">D6</text>
<text x="21.5" y="39.4">D7</text>
<text x="46.2" y="39.4">X11</text>
<text x="46.2" y="36.6">X12</text>
<text x="63.1" y="36.6">/BRQ</text>
<text x="63.1" y="39.4">/WAIT</text>
<text x="81.5" y="39.4">A6</text>
<text x="81.5" y="36.6">A7</text>
<text x="21.5" y="42.2">/RC_TX1</text>
<text x="21.5" y="45">/RC_RX1</text>
<text x="21.5" y="47.9">/IRQ6</text>
<text x="46.2" y="47.9">X8</text>
<text x="46.2" y="45">X9</text>
<text x="46.2" y="42.2">X10</text>
<text x="63.1" y="42.2">/NMI</text>
<text x="63.1" y="45">/RC_TX2</text>
<text x="63.1" y="47.9">/RC_RX2</text>
<text x="81.5" y="47.9">A3</text>
<text x="81.5" y="45">A4</text>
<text x="81.5" y="42.2">A5</text>
<text x="21.5" y="53.5">/IRQ7</text>
<text x="21.5" y="50.7">/IRQ6</text>
<text x="46.2" y="53.5">D9</text>
<text x="46.2" y="50.7">D8</text>
<text x="63.1" y="50.7">MA23</text>
<text x="63.1" y="53.5">MA22</text>
<text x="81.5" y="53.5">A1</text>
<text x="81.5" y="50.7">A2</text>
<text x="17.2" y="59.2">SP10</text>
<text x="29.9" y="59.2">SP0</text>
<text x="46.2" y="59.2">D11</text>
<text x="46.2" y="56.3">D10</text>
<text x="63.1" y="56.3">MA21</text>
<text x="63.1" y="59.2">MA20</text>
<text x="81.5" y="56.3">A0</text>
<text x="81.5" y="59.2">/M1</text>
<text x="17.2" y="64.8">SP12</text>
<text x="17.2" y="62">SP11</text>
<text x="29.9" y="64.8">SP2</text>
<text x="29.9" y="62">SP1</text>
<text x="46.2" y="64.8">D13</text>
<text x="46.2" y="62">D12</text>
<text x="63.1" y="62">MA19</text>
<text x="63.1" y="64.8">MA18</text>
<text x="81.5" y="62">/RST</text>
<text x="81.5" y="64.8">CLK_CPU</text>
<text x="17.2" y="70.5">SP14</text>
<text x="17.2" y="67.6">SP13</text>
<text x="29.9" y="70.5">SP4</text>
<text x="29.9" y="67.6">SP3</text>
<text x="46.2" y="70.5">D15</text>
<text x="46.2" y="67.6">D14</text>
<text x="63.1" y="67.6">MA17</text>
<text x="63.1" y="70.5">MA16</text>
<text x="81.5" y="70.5">/MREQ</text>
<text x="81.5" y="67.6">/IRQ5</text>
<text x="17.2" y="76.1">SP16</text>
<text x="17.2" y="73.3">SP15</text>
<text x="29.9" y="76.1">SP6</text>
<text x="29.9" y="73.3">SP5</text>
<text x="46.2" y="76.1">USR4</text>
<text x="46.2" y="73.3">RST2</text>
<text x="63.1" y="73.3">/RFSH</text>
<text x="63.1" y="76.1">MA15</text>
<text x="81.5" y="76.1">/RD</text>
<text x="81.5" y="73.3">/WR</text>
<text x="17.2" y="81.8">SP19</text>
<text x="17.2" y="78.9">SP17</text>
<text x="29.9" y="81.8">SP8</text>
<text x="29.9" y="78.9">SP7</text>
<text x="46.2" y="81.8">USR6</text>
<text x="46.2" y="78.9">USR5</text>
<text x="63.1" y="81.8">A13</text>
<text x="63.1" y="78.9">MA14</text>
<text x="81.5" y="81.8">D0</text>
<text x="81.5" y="78.9">/IORQ</text>
<text x="17.2" y="84.6">SP18</text>
<text x="29.9" y="84.6">SP9</text>
<text x="46.2" y="87.4">USR8</text>
<text x="46.2" y="84.6">USR7</text>
<text x="63.1" y="87.4">A11</text>
<text x="63.1" y="84.6">A12</text>
<text x="81.5" y="84.6">D1</text>
<text x="81.5" y="87.4">D2</text>
</g>
<g font-size="1.3">
<text x="30.8" y="35.2">+5V</text>
<text x="30.3" y="57.2">GND</text>
</g>
</svg>
